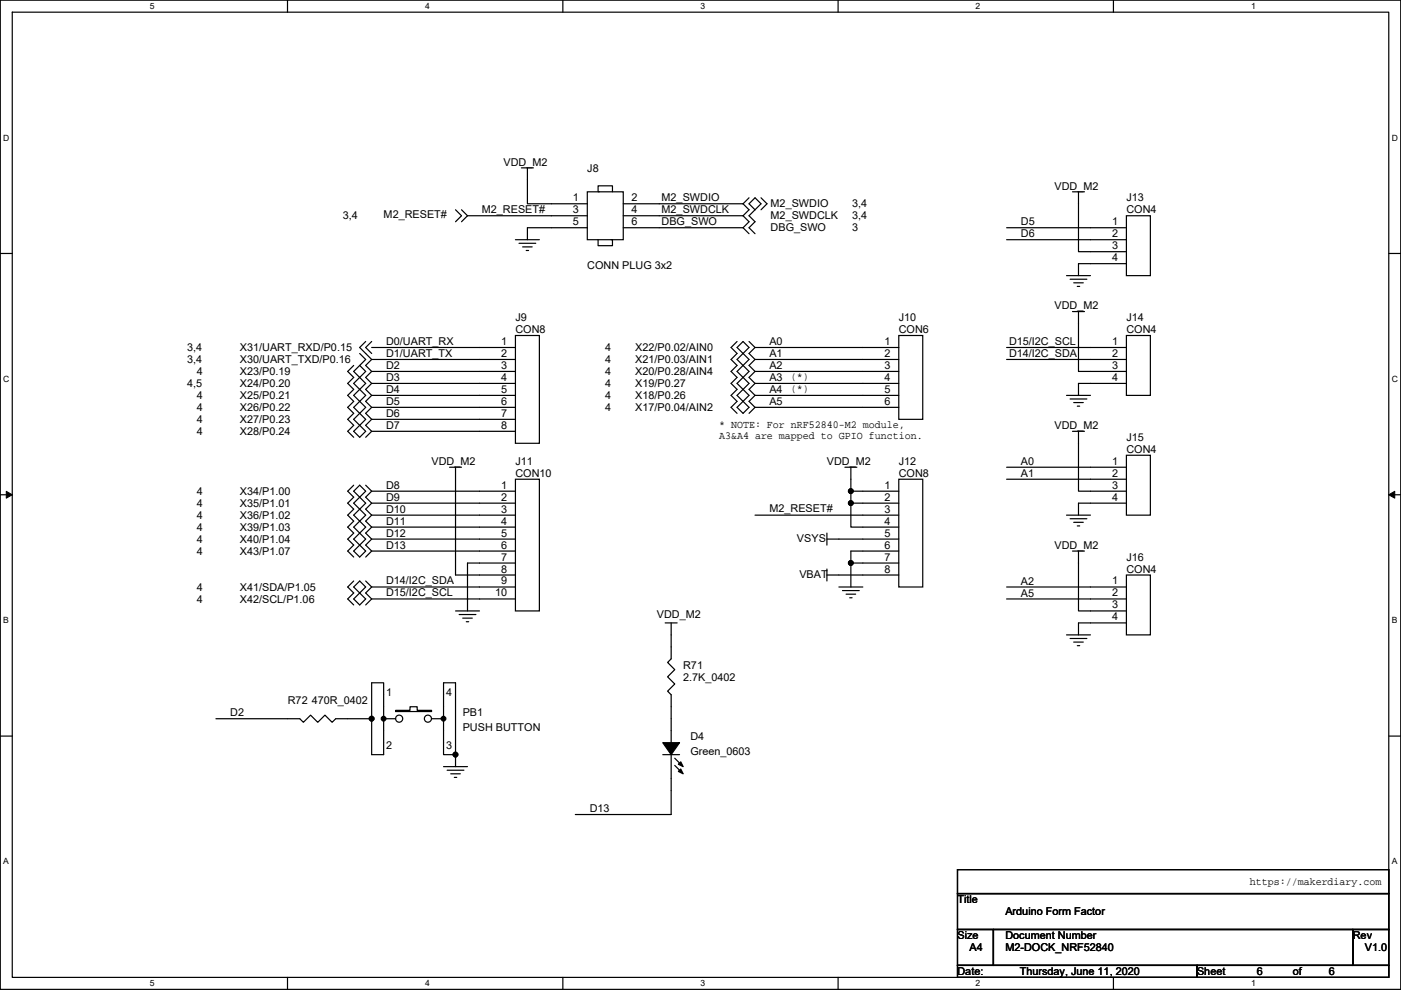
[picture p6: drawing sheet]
<svg xmlns="http://www.w3.org/2000/svg" width="297mm" height="210mm" viewBox="0 0 297 210" stroke-linecap="round" stroke-linejoin="round" font-family="sans-serif">
<path d="M.1 0h296.9v209.8h-296.9zM2.6 2.6h291.8v204.7h-291.8z" fill="none" stroke="#000" stroke-width=".25"/>
<g fill="#fff">
<path d="M31.8 .3h1v2h-1z"/>
<path d="M31.8 207.6h1v2h-1z"/>
</g>
<path d="M61 0v2.6M61 207.3v2.5" fill="none" stroke="#000" stroke-width=".25"/>
<g fill="#fff">
<path d="M90.1 .3h1v2h-1z"/>
<path d="M90.1 207.6h1v2h-1z"/>
</g>
<path d="M119.3 0v2.6M119.3 207.3v2.5" fill="none" stroke="#000" stroke-width=".25"/>
<g fill="#fff">
<path d="M148.5 .3h1v2h-1z"/>
<path d="M148.5 207.6h1v2h-1z"/>
</g>
<path d="M177.7 0v2.6M177.7 207.3v2.5" fill="none" stroke="#000" stroke-width=".25"/>
<g fill="#fff">
<path d="M206.9 .3h1v2h-1z"/>
<path d="M206.9 207.6h1v2h-1z"/>
</g>
<path d="M236.1 0v2.6M236.1 207.3v2.5" fill="none" stroke="#000" stroke-width=".25"/>
<g fill="#fff">
<path d="M265.2 .3h1v2h-1z"/>
<path d="M265.2 207.6h1v2h-1z"/>
<path d="M.7 28.2h1.3v2h-1.3z"/>
<path d="M295.1 28.2h1.3v2h-1.3z"/>
<path d="M.7 79.4h1.3v2h-1.3z"/>
<path d="M295.1 79.4h1.3v2h-1.3z"/>
</g>
<path d="M.1 53.8h2.5M294.4 53.8h2.6" fill="none" stroke="#000" stroke-width=".25"/>
<g fill="#fff">
<path d="M.7 130.5h1.2v2.1h-1.2z"/>
<path d="M295.1 130.5h1.2v2.1h-1.2z"/>
</g>
<path d="M.1 104.9h2.5M294.4 104.9h2.6" fill="none" stroke="#000" stroke-width=".25"/>
<path d="M1.3 104.2l1.3 .7-1.3 .8zM294.4 104.9l1.3-.7v1.5z" fill="#000" stroke="#000" stroke-width=".21"/>
<g fill="#fff">
<path d="M.7 181.7h1.2v2h-1.2z"/>
<path d="M295.1 181.7h1.2v2h-1.2z"/>
</g>
<g fill="none" stroke="#000" stroke-width=".25">
<path d="M110.6 35.6h2.5M111.8 35.6v7.6h12.7M96.6 44.5l1.3 1.3-1.3 1.2M97.9 44.5l1.2 1.3M99.1 45.8h25.4M99.1 45.8l-1.2 1.2M109.3 50.8h5.1M110 51.6h3.6M110.8 52.4h2M111.6 53.1h.5M124.5 40.7h7.6v10.1h-7.6zM124.5 48.3h-12.7v2.5"/>
<path d="M126.8 50.8v1.3h3.1v-1.3h-.3M127.1 40.7h-.3v-1.3h3.1v1.3M132.1 43.2h25.4M132.1 45.8h25.4M132.1 48.3h25.4M157.5 43.2l1.3 1.3-1.3 1.3M157.5 45.8l1.3 1.2-1.3 1.3M157.5 48.3l1.3 1.3M158.8 42l-1.3 1.2M160.1 42l1.3 1.2-1.3 1.3-1.3-1.3zM160.1 44.5l-1.3 1.3 1.3 1.2-1.3 1.3 1.3 1.3M161.4 42l1.2 1.2-1.2 1.3"/>
<path d="M213.4 50.8h25.4M226.1 58.5h5.1M226.9 59.2h3.5M227.4 40.7h2.5M227.6 60h2.1M228.7 40.7v12.7h10.1M238.8 45.8h5.1v12.7h-5.1zM238.8 48.3h-25.4M238.8 55.9h-10.1v2.6M75 77.5l-1.3 1.3 1.3 1.3-1.3 1.2 1.3 1.3-1.3 1.3 1.3 1.2-1.3 1.3 1.3 1.3-1.3 1.2 1.3 1.3-1.3 1.3 1.3 1.3M76.3 77.5l1.2 1.3-1.2 1.3M76.3 75l1.2 1.2-1.2 1.3"/>
<path d="M76.3 77.5l-1.3 1.3 1.3 1.3M77.5 72.4l-1.2 1.3 2.5 2.5M78.8 73.7h30.5M78.8 76.2h30.5M78.8 78.8h30.5M78.8 78.8l-1.3 1.3 1.3 1.2M78.8 76.2l-1.3 1.3 1.3 1.3M78.8 72.4l-1.3 1.3 1.3 1.3M109.3 71.2h5.1v22.8h-5.1zM156.3 72.4l-1.3 1.3 1.3 1.3-1.3 1.2 1.3 1.3-1.3 1.3 1.3 1.3-1.3 1.2 1.3 1.3-1.3 1.3 1.3 1.2-1.3 1.3 1.3 1.3M157.5 77.5l1.3 1.3-1.3 1.3M157.5 75l1.3 1.2-1.3 1.3"/>
<path d="M157.5 72.4l1.3 1.3-1.3 1.3-1.2-1.3zM157.5 77.5l-1.2 1.3 1.2 1.3M157.5 75l-1.2 1.2 1.2 1.3M158.8 72.4l1.3 1.3M160.1 76.2h30.5M160.1 78.8h30.5M160.1 73.7h30.5M160.1 78.8l-1.3 1.3 1.3 1.2M160.1 76.2l-1.3 1.3 1.3 1.3M160.1 73.7l-1.3 1.3 1.3 1.2M190.6 71.2h5v17.7h-5zM213.4 73.7h25.4"/>
<path d="M213.4 76.2h25.4M227.4 66.1h2.5M228.4 60.7h.5M228.7 66.1v12.7h10.1M238.8 71.2h5.1v12.7h-5.1zM75 91.5l1.3-1.3 1.2 1.3-1.2 1.3zM76.3 80.1l1.2 1.2-1.2 1.3M76.3 82.6l1.2 1.3-1.2 1.2M76.3 85.1l1.2 1.3-1.2 1.3M76.3 87.7l1.2 1.2-1.2 1.3M76.3 80.1l-1.3 1.2 1.3 1.3M76.3 82.6l-1.3 1.3 1.3 1.2"/>
<path d="M76.3 85.1l-1.3 1.3 1.3 1.3M76.3 87.7l-1.3 1.2 1.3 1.3M78.8 81.3h30.5M78.8 83.9h30.5M78.8 86.4h30.5M78.8 88.9h30.5M78.8 91.5h30.5M78.8 81.3l-1.3 1.3 1.3 1.3M78.8 83.9l-1.3 1.2 1.3 1.3M78.8 86.4l-1.3 1.3 1.3 1.2M78.8 88.9l-1.3 1.3 1.3 1.3M78.8 91.5l-1.3 1.3"/>
<path d="M95.3 99.1h2.6M96.6 99.1v22.9h12.7M156.3 86.4l1.2-1.3 1.3 1.3-1.3 1.3zM157.5 82.6l1.3 1.3-1.3 1.2M157.5 80.1l1.3 1.2-1.3 1.3M157.5 82.6l-1.2 1.3 1.2 1.2M157.5 80.1l-1.2 1.2 1.2 1.3M160.1 81.3h30.5M160.1 83.9h30.5M160.1 86.4h30.5M160.1 86.4l-1.3 1.3M160.1 83.9l-1.3 1.2 1.3 1.3"/>
<path d="M160.1 81.3l-1.3 1.3 1.3 1.3M179.1 99.1h2.6M180.4 99.1v5.1M213.4 99.1h25.4M226.1 83.9h5.1M226.9 84.6h3.5M227.4 91.5h2.5M227.6 85.4h2.1M228.4 86.1h.5M228.7 91.5v12.7h10.1M238.8 96.6h5.1v12.7h-5.1zM238.8 81.3h-10.1v2.6"/>
<path d="M75 102.9l-1.3 1.3 1.3 1.3-1.3 1.2 1.3 1.3-1.3 1.3 1.3 1.2-1.3 1.3 1.3 1.3-1.3 1.2 1.3 1.3-1.3 1.3 1.3 1.3M75 116.9l1.3-1.3 1.2 1.3-1.2 1.3zM76.3 102.9l1.2 1.3-1.2 1.3-1.3-1.3zM76.3 105.5l1.2 1.2-1.2 1.3M76.3 108l1.2 1.3-1.2 1.2M76.3 110.5l1.2 1.3-1.2 1.3M76.3 113.1l1.2 1.2-1.2 1.3M76.3 105.5l-1.3 1.2 1.3 1.3M76.3 108l-1.3 1.3 1.3 1.2M76.3 110.5l-1.3 1.3 1.3 1.3M76.3 113.1l-1.3 1.2 1.3 1.3M77.5 102.9l1.3 1.3"/>
<path d="M78.8 104.2h30.5M78.8 106.7h30.5M78.8 109.3h30.5M78.8 111.8h30.5M78.8 114.3h30.5M78.8 116.9h30.5M78.8 104.2l-1.3 1.3 1.3 1.2M78.8 106.7l-1.3 1.3 1.3 1.3M78.8 109.3l-1.3 1.2 1.3 1.3M78.8 111.8l-1.3 1.3 1.3 1.2M78.8 114.3l-1.3 1.3 1.3 1.3M78.8 116.9l-1.3 1.3"/>
<path d="M109.3 101.6h5.1v28h-5.1zM109.3 119.4h-10.2v10.2M175.3 114.3h15.3M175.3 113.1v2.5M180.4 119.4v5.1M180.4 104.2v2.5M180.4 104.2h10.2M180.4 106.7v5.1h10.2M180.4 119.4h10.2M190.6 101.6h5v22.9h-5zM190.6 106.7h-10.2M190.6 109.3h-30.5"/>
<path d="M190.6 116.9h-10.2v2.5M213.4 101.6h25.4M226.1 109.3h5.1M226.9 110h3.5M227.4 116.9h2.5M227.6 110.8h2.1M228.4 111.5h.5M228.7 116.9v12.7h10.1M238.8 106.7h-10.1v2.6M75 123.2l-1.3 1.3 1.3 1.3-1.3 1.2 1.3 1.3M75 127l1.3-1.2 1.2 1.2-1.2 1.3zM76.3 123.2l1.2 1.3-1.2 1.3-1.3-1.3z"/>
<path d="M77.5 123.2l1.3 1.3M78.8 124.5h30.5M78.8 124.5l-1.3 1.3 1.3 1.2M78.8 127l-1.3 1.3M78.8 127h30.5M96.6 129.6h5.1M97.3 130.3h3.6M98.1 131.1h2M98.9 131.9h.5M141 132.1h2.6M142.3 132.1v7.6l-.8 .8 1.6 1.5-1.6 1.6 1.6 1.5-1.6 1.5 .8 .8v10.1M175.3 122h15.3"/>
<path d="M175.3 120.7v2.5M177.9 124.5h5M178.6 125.3h3.6M179.4 126h2M180.1 126.8h.6M213.4 124.5h25.4M213.4 127h25.4M226.1 134.7h5.1M226.9 135.4h3.5M227.6 136.2h2.1M228.4 136.9h.5M238.8 122h5.1v12.7h-5.1z"/>
<path d="M238.8 132.1h-10.1v2.6M.1 156.1h2.5M45.8 152.4h17.8l.7 .8 1.5-1.5 1.6 1.5 1.5-1.5 1.5 1.5 .8-.8h7.6M78.8 144.8h2.5v15.3h-2.5zM81.3 152.4h2.6M83.9 150.7h3v-.8h1.6v.8h3v.2h-7.6zM91.5 152.4h2.5M94 144.8h2.6v15.3h-2.6zM294.4 156.1h2.6M94 162.6h5.1M94.8 163.4h3.6M95.6 164.1h2"/>
<path d="M96.3 164.9h.5M96.6 160.1v2.5M140.5 160.1h3.6M142.3 160.1v12.7h-20.3M143.1 160.8l1.5 1.5M143.1 162.3l1.5 1.6M203 184.4h91.4v5.1h-91.4zM203 189.5h91.4v7.6h-91.4zM203 197.1h7.6v7.7h-7.6zM210.6 197.1h76.2v7.7h-76.2zM286.8 197.1h7.6v7.7h-7.6zM203 204.8h50.8v2.5h-50.8z"/>
<path d="M253.8 204.8h40.6v2.5h-40.6z"/>
<circle cx="84.6" cy="152.4" r=".76"/>
<circle cx="90.7" cy="152.4" r=".76"/>
</g>
<g fill="#000" stroke="#000" stroke-width=".25">
<path d="M140.5 157.5h3.6l-1.8 2.6z" fill-rule="evenodd"/>
<path d="M144.3 163.1l.5 1-1-.5z" fill-rule="evenodd"/>
<path d="M144.3 161.6l.5 1-1-.5z" fill-rule="evenodd"/>
<circle cx="180.4" cy="106.7" r=".5"/>
<circle cx="180.4" cy="119.4" r=".5"/>
<circle cx="180.4" cy="104.2" r=".5"/>
<circle cx="78.8" cy="152.4" r=".5"/>
<circle cx="81.3" cy="152.4" r=".5"/>
<circle cx="94" cy="152.4" r=".5"/>
<circle cx="96.6" cy="160" r=".5"/>
</g>
<g font-size="2.3">
<text x="106.7" y="35.1">VDD_M2</text>
<text x="124.5" y="36.4">J8</text>
<text x="223.6" y="40.2">VDD_M2</text>
<text x="72.7" y="46.5">3,4</text>
<text x="81.3" y="46.3">M2_RESET#</text>
<text x="102.2" y="45.1">M2_RESET#</text>
<text x="121.5" y="42.7">1</text>
<text x="121.5" y="45.2">3</text>
<text x="121.5" y="47.8">5</text>
<text x="133.9" y="42.7">2</text>
<text x="133.9" y="45.2">4</text>
<text x="133.9" y="47.8">6</text>
<text x="140.3" y="42.6">M2_SWDIO</text>
<text x="140.3" y="45.1">M2_SWDCLK</text>
<text x="140.3" y="47.7">DBG_SWO</text>
<text x="163.4" y="44">M2_SWDIO</text>
<text x="163.4" y="46.5">M2_SWDCLK</text>
<text x="180.7" y="46.5">3,4</text>
<text x="180.7" y="44">3,4</text>
<text x="216.5" y="47.8">D5</text>
<text x="235.8" y="47.8">1</text>
<text x="238.8" y="42.7">J13</text>
<text x="238.8" y="45.3">CON4</text>
<text x="163.4" y="49.1">DBG_SWO</text>
<text x="180.7" y="49.1">3</text>
<text x="216.5" y="50.3">D6</text>
<text x="235.8" y="50.3">2</text>
<text x="235.8" y="52.9">3</text>
<text x="124.5" y="57">CONN PLUG 3x2</text>
<text x="235.8" y="55.4">4</text>
<text x="223.6" y="65.6">VDD_M2</text>
<text x="109.3" y="68.1">J9</text>
<text x="109.3" y="70.7">CON8</text>
<text x="190.6" y="68.1">J10</text>
<text x="190.6" y="70.7">CON6</text>
<text x="238.8" y="68.1">J14</text>
<text x="238.8" y="70.7">CON4</text>
<text x="39.7" y="77">3,4</text>
<text x="39.7" y="74.5">3,4</text>
<text x="50.9" y="77">X30/UART_TXD/P0.16</text>
<text x="50.9" y="74.5">X31/UART_RXD/P0.15</text>
<text x="81.8" y="73.1">D0/UART_RX</text>
<text x="81.8" y="75.6">D1/UART_TX</text>
<text x="106.2" y="73.2">1</text>
<text x="106.2" y="75.7">2</text>
<text x="128.3" y="77">4</text>
<text x="128.3" y="74.5">4</text>
<text x="134.7" y="77">X21/P0.03/AIN1</text>
<text x="134.7" y="74.5">X22/P0.02/AIN0</text>
<text x="163.1" y="73.2">A0</text>
<text x="163.1" y="75.7">A1</text>
<text x="187.5" y="73.2">1</text>
<text x="187.5" y="75.7">2</text>
<text x="213.9" y="73.1">D15/I2C_SCL</text>
<text x="213.9" y="75.6">D14/I2C_SDA</text>
<text x="235.8" y="73.2">1</text>
<text x="235.8" y="75.7">2</text>
<text x="39.7" y="82.1">4,5</text>
<text x="41.7" y="79.6">4</text>
<text x="50.9" y="82.1">X24/P0.20</text>
<text x="50.9" y="79.6">X23/P0.19</text>
<text x="81.8" y="78.3">D2</text>
<text x="81.8" y="80.8">D3</text>
<text x="81.8" y="83.4">D4</text>
<text x="106.2" y="78.3">3</text>
<text x="106.2" y="80.8">4</text>
<text x="106.2" y="83.3">5</text>
<text x="128.3" y="82.1">4</text>
<text x="128.3" y="79.6">4</text>
<text x="134.7" y="82.1">X19/P0.27</text>
<text x="134.7" y="79.6">X20/P0.28/AIN4</text>
<text x="163.1" y="78.3">A2</text>
<text x="163.1" y="80.8">A3</text>
<text x="163.1" y="83.4">A4</text>
<text x="167.7" y="80.6">(*)</text>
<text x="167.7" y="83.1">(*)</text>
<text x="187.5" y="78.3">3</text>
<text x="187.5" y="80.8">4</text>
<text x="187.5" y="83.3">5</text>
<text x="235.8" y="78.3">3</text>
<text x="235.8" y="80.8">4</text>
<text x="41.7" y="84.6">4</text>
<text x="41.7" y="87.2">4</text>
<text x="41.7" y="89.7">4</text>
<text x="50.9" y="84.6">X25/P0.21</text>
<text x="50.9" y="87.2">X26/P0.22</text>
<text x="50.9" y="89.7">X27/P0.23</text>
<text x="81.8" y="85.9">D5</text>
<text x="81.8" y="88.4">D6</text>
<text x="106.2" y="85.9">6</text>
<text x="106.2" y="88.4">7</text>
<text x="128.3" y="87.2">4</text>
<text x="128.3" y="84.6">4</text>
<text x="134.7" y="87.2">X17/P0.04/AIN2</text>
<text x="134.7" y="84.6">X18/P0.26</text>
<text x="163.1" y="85.9">A5</text>
<text x="187.5" y="85.9">6</text>
<text x="41.7" y="92.3">4</text>
<text x="50.9" y="92.3">X28/P0.24</text>
<text x="81.8" y="91">D7</text>
<text x="106.2" y="91">8</text>
<text x="152.5" y="90.8">* NOTE: For nRF52840-M2 module,</text>
<text x="152.5" y="93">A3&amp;A4 are mapped to GPIO function.</text>
<text x="223.6" y="91">VDD_M2</text>
<text x="238.8" y="93.5">J15</text>
<text x="91.5" y="98.6">VDD_M2</text>
<text x="109.3" y="98.6">J11</text>
<text x="109.3" y="101.2">CON10</text>
<text x="175.3" y="98.6">VDD_M2</text>
<text x="190.6" y="98.6">J12</text>
<text x="190.6" y="101.2">CON8</text>
<text x="216.5" y="98.6">A0</text>
<text x="216.5" y="101.1">A1</text>
<text x="235.8" y="98.6">1</text>
<text x="235.8" y="101.1">2</text>
<text x="238.8" y="96.1">CON4</text>
<text x="41.7" y="105">4</text>
<text x="41.7" y="107.5">4</text>
<text x="50.9" y="105">X34/P1.00</text>
<text x="50.9" y="107.5">X35/P1.01</text>
<text x="81.8" y="103.7">D8</text>
<text x="81.8" y="106.2">D9</text>
<text x="106.2" y="103.7">1</text>
<text x="106.2" y="106.2">2</text>
<text x="187.5" y="103.7">1</text>
<text x="187.5" y="106.2">2</text>
<text x="235.8" y="103.7">3</text>
<text x="235.8" y="106.2">4</text>
<text x="41.7" y="110">4</text>
<text x="41.7" y="112.6">4</text>
<text x="50.9" y="110">X36/P1.02</text>
<text x="50.9" y="112.6">X39/P1.03</text>
<text x="81.8" y="108.8">D10</text>
<text x="81.8" y="111.3">D11</text>
<text x="81.8" y="113.8">D12</text>
<text x="106.2" y="108.7">3</text>
<text x="106.2" y="111.3">4</text>
<text x="106.2" y="113.8">5</text>
<text x="163.1" y="108.6">M2_RESET#</text>
<text x="187.5" y="108.7">3</text>
<text x="187.5" y="111.3">4</text>
<text x="187.5" y="113.8">5</text>
<text x="41.7" y="115.1">4</text>
<text x="41.7" y="117.7">4</text>
<text x="50.9" y="115.1">X40/P1.04</text>
<text x="50.9" y="117.7">X43/P1.07</text>
<text x="81.8" y="116.4">D13</text>
<text x="106.2" y="116.4">6</text>
<text x="106.2" y="118.9">7</text>
<text x="169" y="114.9">VSYS</text>
<text x="187.5" y="116.4">6</text>
<text x="187.5" y="118.9">7</text>
<text x="223.6" y="116.4">VDD_M2</text>
<text x="238.8" y="118.9">J16</text>
<text x="41.7" y="125.3">4</text>
<text x="50.9" y="125.3">X41/SDA/P1.05</text>
<text x="81.8" y="123.9">D14/I2C_SDA</text>
<text x="106.2" y="121.4">8</text>
<text x="106.2" y="124">9</text>
<text x="169.5" y="122.5">VBAT</text>
<text x="187.5" y="121.4">8</text>
<text x="216.5" y="124">A2</text>
<text x="235.8" y="124">1</text>
<text x="238.8" y="121.5">CON4</text>
<text x="41.7" y="127.8">4</text>
<text x="50.9" y="127.8">X42/SCL/P1.06</text>
<text x="81.8" y="126.4">D15/I2C_SCL</text>
<text x="105" y="126.5">10</text>
<text x="139.3" y="131.1">VDD_M2</text>
<text x="216.5" y="126.5">A5</text>
<text x="235.8" y="126.5">2</text>
<text x="235.8" y="129.1">3</text>
<text x="235.8" y="131.6">4</text>
<text x="144.8" y="141.8">R71</text>
<text x="61" y="149.4">R72 470R_0402</text>
<text x="81.9" y="147.6">1</text>
<text x="94.6" y="147.6">4</text>
<text x="144.8" y="144.3">2.7K_0402</text>
<text x="48.8" y="151.9">D2</text>
<text x="98.1" y="152">PB1</text>
<text x="98.1" y="155">PUSH BUTTON</text>
<text x="81.9" y="158.8">2</text>
<text x="94.6" y="158.8">3</text>
<text x="146.4" y="157">D4</text>
<text x="146.4" y="160.1">Green_0603</text>
<text x="125" y="172.3">D13</text>
<text x="203" y="191.6">Title</text>
<text x="265" y="187.8">https://makerdiary.com</text>
<text x="213.2" y="194.1">Arduino Form Factor</text>
<text x="203" y="199.2">Size</text>
<text x="205.5" y="201.7">A4</text>
<text x="213.2" y="199.2">Document Number</text>
<text x="213.2" y="201.7">M2-DOCK_NRF52840</text>
<text x="286.8" y="199.2">Rev</text>
<text x="289.4" y="201.7">V1.0</text>
<text x="203" y="206.8">Date:</text>
<text x="216.2" y="206.8">Thursday, June 11, 2020</text>
<text x="253.8" y="206.8">Sheet</text>
<text x="266.5" y="206.8">6</text>
<text x="274.1" y="206.8">of</text>
<text x="281.7" y="206.8">6</text>
</g>
<g font-size="1.8">
<text x="31.8" y="1.9">5</text>
<text x="90.1" y="1.9">4</text>
<text x="148.5" y="1.9">3</text>
<text x="206.9" y="1.9">2</text>
<text x="265.2" y="1.9">1</text>
<text x=".7" y="29.8">D</text>
<text x="295.1" y="29.8">D</text>
<text x=".7" y="81">C</text>
<text x="295.1" y="81">C</text>
<text x=".7" y="132.2">B</text>
<text x="295.1" y="132.2">B</text>
<text x=".7" y="183.3">A</text>
<text x="295.1" y="183.3">A</text>
<text x="31.8" y="209.2">5</text>
<text x="90.1" y="209.2">4</text>
<text x="148.5" y="209.2">3</text>
<text x="206.9" y="209.2">2</text>
<text x="265.2" y="209.2">1</text>
</g>
</svg>
